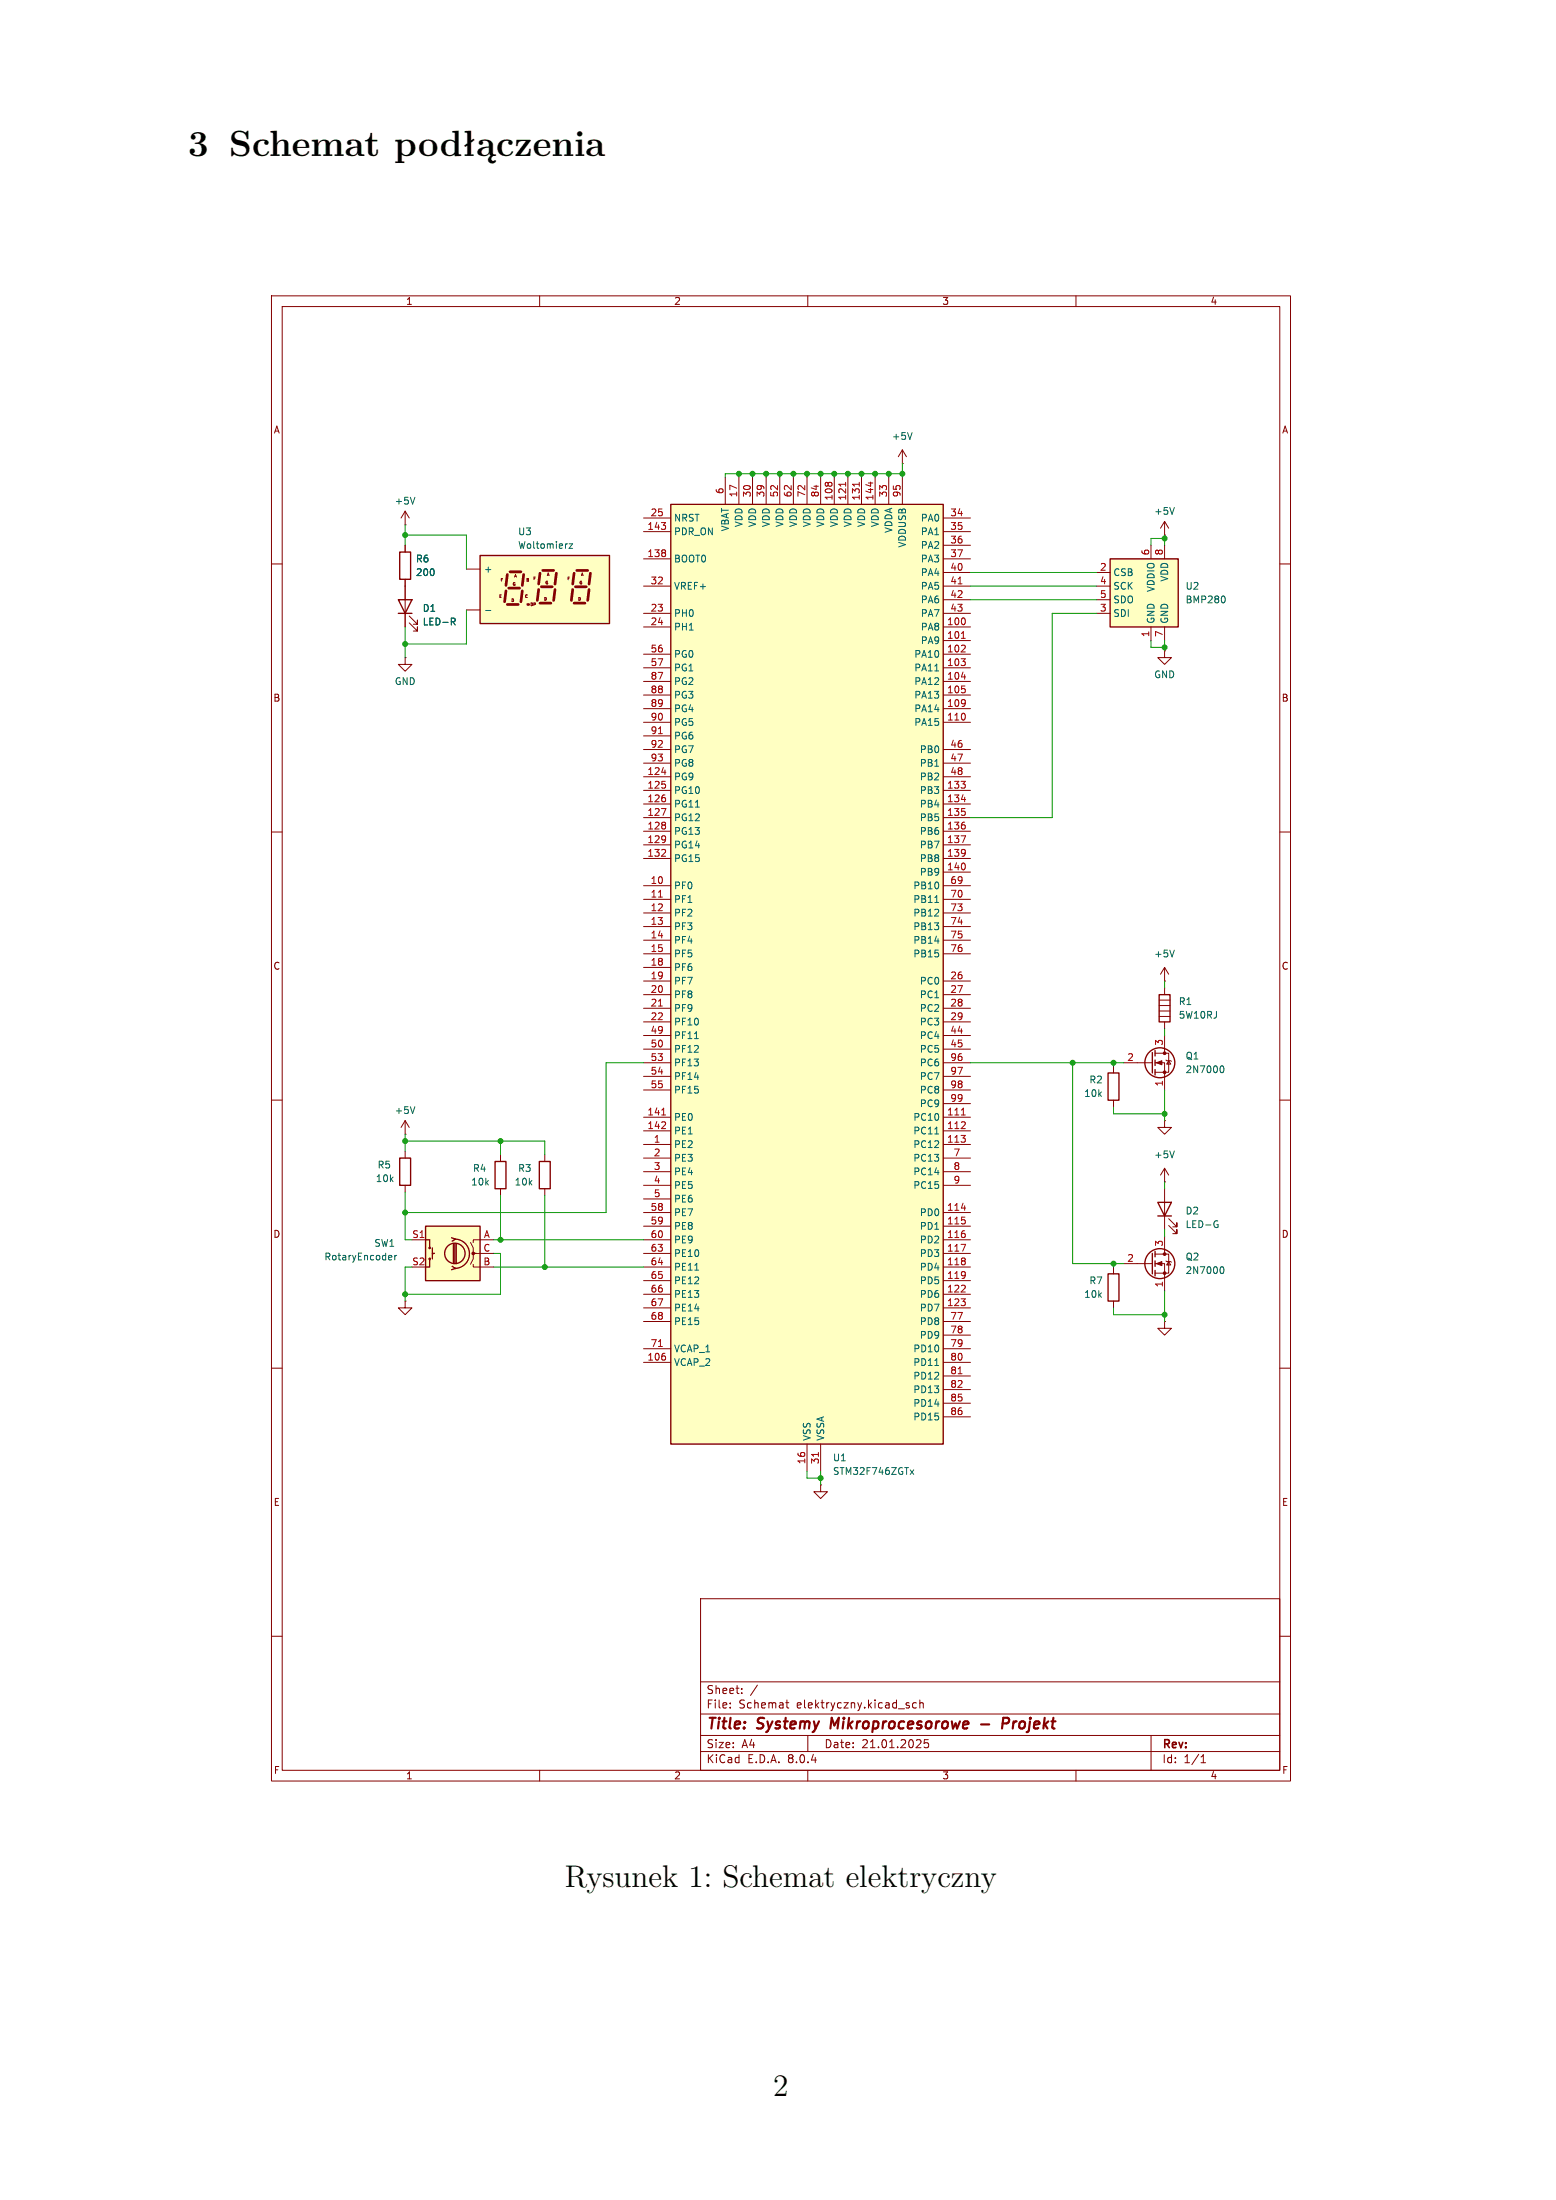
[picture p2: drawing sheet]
<svg xmlns="http://www.w3.org/2000/svg" width="210mm" height="297mm" viewBox="0 0 210 297" stroke-linecap="round" stroke-linejoin="round" font-family="sans-serif">
<g fill="none" stroke="#840000" stroke-width=".13">
<path d="M36.6 39.9h137.6v200.5h-137.6zM72.8 39.9v1.5M109 39.9v1.5M145.2 39.9v1.5M38.1 41.4h134.6v197.6h-134.6zM36.6 76.1h1.5M54.7 70.9h.1M54.7 69v1.9M54.7 69l-.6 .9M54.7 69l.5 .9M172.7 76.1h1.5M54.7 88.8v.9h.9l-.9 .9-.9-.9h.9"/>
<path d="M54.7 88.8h.1M36.6 112.3h1.5M172.7 112.3h1.5M36.6 148.5h1.5M54.7 153.1h.1M54.7 151.3l.5 .9M54.7 151.3v1.8M54.7 151.3l-.6 .9M172.7 148.5h1.5M54.7 175.6v1h-.9l.9 .9 .9-.9h-.9M54.7 175.6h.1M36.6 184.7h1.5"/>
<path d="M172.7 184.7h1.5M94.5 215.8h78.2v23.2h-78.2zM36.6 220.9h1.5M72.8 239v1.4M94.5 236.5h78.2M94.5 234.3h78.2M94.5 231.4h78.2M94.5 227h78.2M98.6 230.5v.1M98.6 229.9v.1M100.1 228.5v.1M100.1 228v.1"/>
<path d="M102.2 227.5l-.9 1.4M106 229.9h.5M106.2 229.5v.9l.3 .2M109 239v1.4M109 234.3v2.2M122.6 230.2l.1 .2-.1 .2M122.6 229.9h.1M123.7 229.9h-.3l-.2 .2 .1 .4h.4M124.1 230l.2-.1h.3v.7M124.1 229.5v1.1M124.8 234.9l-.1 .5 .2-.1h.3l.1 .4-.2 .2-.4-.1M145.2 239v1.4"/>
<path d="M155.4 234.3v4.7M162.1 238h.6M162.1 237.2l.3-.3v1.1M172.7 220.9h1.5"/>
</g>
<path d="M112.2 231.9l-.1 1.4M132.4 232.8h1.1M135.3 232.7h.6a.4 .4 0 0 0 .3-.4 .4 .4 0 0 0-.2-.4h-.6l-.2 1.4" fill="none" stroke="#840000" stroke-width=".29"/>
<path d="M56 67.1l-.3 1M56 149.4l-.3 .9" fill="none" stroke="#006464" stroke-width=".13"/>
<path d="M64.8 75h17.5v9.2h-17.5z" fill="#ffffc2"/>
<path d="M64.8 75h17.5v9.2h-17.5z" fill="none" stroke="#840000" stroke-width=".18"/>
<path d="M68.3 79.8l-.2 1.4M68.5 77.6l-.2 1.4M68.7 79.4h1.4M68.8 77.2h1.5M70.5 79.8l-.2 1.4M70.7 77.6l-.2 1.4M68.5 81.6h1.4" fill="none" stroke="#840000" stroke-width=".37"/>
<circle cx="71.2" cy="81.6" r=".18" fill="#840000"/>
<g fill="none" stroke="#840000" stroke-width=".37">
<path d="M72.7 79.6l-.2 1.5M72.9 77.4l-.2 1.4M73.1 79.2h1.4M73.2 77h1.5M74.9 79.6l-.2 1.5M75.1 77.4l-.2 1.4M77.3 79.6l-.2 1.5M77.5 77.4l-.2 1.4M77.7 79.2h1.4M77.8 77h1.5M79.5 79.6l-.2 1.5M79.7 77.4l-.2 1.4"/>
<path d="M72.9 81.4h1.5M77.5 81.4h1.4"/>
</g>
<g fill="none" stroke="#840000" stroke-width=".13">
<path d="M54.7 73.6v.9M54.7 78.2v.9M63 76.8h1.8M67.8 78.1h-.1v.4M69.4 77.9l.2-.4 .1 .4M71.3 78.1h-.2v.4M72.3 77.9h-.2v.4M73.9 77.7l.1-.3 .1 .3M76.8 77.9h-.1v.4M78.5 77.7l.1-.3 .1 .3M63 82.3h1.8M67.6 80.3h-.1v.4"/>
<path d="M69.2 80.9h-.1v.3M71.8 81.4h-.1v.4M72.2 81.4h-.2v.4M73.7 80.7h-.2v.3M78.3 80.7h-.2v.3"/>
</g>
<path d="M76.8 73.4h.5l-.5 .6h.5M65.5 82.4h.7" fill="none" stroke="#006464" stroke-width=".13"/>
<path d="M53.9 74.5h1.5v3.7h-1.5z" fill="none" stroke="#840000" stroke-width=".18"/>
<path d="M90.5 68.1h36.8v126.8h-36.8z" fill="#ffffc2"/>
<path d="M90.5 68.1h36.8v126.8h-36.8z" fill="none" stroke="#840000" stroke-width=".18"/>
<g fill="none" stroke="#840000" stroke-width=".13">
<path d="M86.9 75.4h3.6M86.9 71.8h3.6M86.9 69.9h3.6M86.9 79.1h3.6M97.9 64.4v3.7M99.7 64.4v3.7M101.6 64.4v3.7M103.4 64.4v3.7M105.2 64.4v3.7M107.1 64.4v3.7M108.9 64.4v3.7M110.8 64.4v3.7"/>
<path d="M112.6 64.4v3.7M114.4 64.4v3.7M116.3 64.4v3.7M118.1 64.4v3.7M119.9 64.4v3.7M121.8 64.4v3.7M127.3 75.4h3.7M127.3 71.8h3.7M127.3 69.9h3.7M127.3 79.1h3.7M127.3 73.6h3.7M127.3 77.3h3.7"/>
<path d="M86.9 84.6h3.6M86.9 88.3h3.6M86.9 90.2h3.6M86.9 92h3.6M86.9 93.8h3.6M86.9 95.7h3.6M86.9 97.5h3.6M86.9 82.8h3.6M86.9 99.3h3.6M127.3 84.6h3.7M127.3 86.5h3.7M127.3 88.3h3.7"/>
<path d="M127.3 90.2h3.7M127.3 92h3.7M127.3 93.8h3.7M127.3 95.7h3.7M127.3 97.5h3.7M127.3 82.8h3.7M127.3 81h3.7M86.9 119.6h3.6M86.9 104.9h3.6M86.9 106.7h3.6M86.9 108.5h3.6M86.9 110.4h3.6"/>
<path d="M86.9 112.2h3.6M86.9 114.1h3.6M86.9 115.9h3.6M86.9 101.2h3.6M86.9 103h3.6M127.3 119.6h3.7M127.3 104.9h3.7M127.3 106.7h3.7M127.3 108.5h3.7M127.3 110.4h3.7M127.3 112.2h3.7M127.3 114.1h3.7"/>
<path d="M127.3 115.9h3.7M127.3 117.7h3.7M127.3 101.2h3.7M127.3 103h3.7M86.9 121.4h3.6M86.9 123.2h3.6M86.9 125.1h3.6M86.9 126.9h3.6M86.9 128.8h3.6M86.9 130.6h3.6M86.9 132.4h3.6M86.9 134.3h3.6"/>
<path d="M86.9 136.1h3.6M86.9 138h3.6M86.9 139.8h3.6M127.3 121.4h3.7M127.3 123.2h3.7M127.3 125.1h3.7M127.3 126.9h3.7M127.3 128.8h3.7M127.3 132.4h3.7M127.3 134.3h3.7M127.3 136.1h3.7M127.3 138h3.7"/>
<path d="M127.3 139.8h3.7M86.9 154.5h3.6M86.9 150.8h3.6M86.9 152.7h3.6M86.9 156.3h3.6M86.9 158.2h3.6M86.9 141.6h3.6M86.9 143.5h3.6M86.9 145.3h3.6M86.9 147.1h3.6M127.3 154.5h3.7M127.3 150.8h3.7"/>
<path d="M127.3 152.7h3.7M127.3 156.3h3.7M127.3 158.2h3.7M127.3 141.6h3.7M127.3 143.5h3.7M127.3 145.3h3.7M127.3 147.1h3.7M127.3 149h3.7M86.9 163.7h3.6M86.9 165.5h3.6M86.9 167.4h3.6M86.9 169.2h3.6"/>
<path d="M86.9 171h3.6M86.9 172.9h3.6M86.9 174.7h3.6M86.9 176.6h3.6M86.9 160h3.6M86.9 161.9h3.6M86.9 178.4h3.6M127.3 163.7h3.7M127.3 165.5h3.7M127.3 167.4h3.7M127.3 169.2h3.7M127.3 171h3.7"/>
<path d="M127.3 172.9h3.7M127.3 174.7h3.7M127.3 176.6h3.7M127.3 160h3.7M127.3 178.4h3.7M86.9 183.9h3.6M86.9 182.1h3.6M108.9 194.9v3.7M110.8 194.9v3.7M127.3 183.9h3.7M127.3 182.1h3.7M127.3 180.2h3.7"/>
<path d="M127.3 185.8h3.7M127.3 187.6h3.7M127.3 189.4h3.7M127.3 191.3h3.7"/>
</g>
<g fill="none" stroke="#a90000" stroke-width=".13">
<path d="M114.1 65.1v.5M116 65.1v.5M117.5 65.1v.5M129.3 78.8h.5M88.9 99h.5M129.7 88h.6M129.8 86.2h.5M129.8 91.4h.5M130.2 87.2v.3M89.3 109.2h.6l-.4 .9M89.3 115.6h.5M89.3 104.3h.6"/>
<path d="M89.8 114.8v.3M129.7 112.8h.6l-.4 1M129.8 107.9h.5M88.9 121.1h.5M88.9 135.8h.5M89.3 152.4h.5M89.3 150.5h.5M89.8 151.5v.3M129.7 152.4h.6M129.8 150.5h.5M130.2 151.5v.3M129.7 168h.6l-.4 .9"/>
<path d="M129.7 174.4h.6M129.8 163.1h.5M130.2 173.6v.3M88.9 181.8h.5M110.5 196.1v.5M129.3 185.5h.5"/>
</g>
<path d="M126.2 90.6h.5M93.9 109h.5M126.2 121.8h.5M93.7 140.2h.6M126.2 153.1h.5M93.8 171.5h.5M122.8 198.4l.5 .6M123.3 198.4l-.5 .6M126.2 184.3h.5" fill="none" stroke="#006464" stroke-width=".13"/>
<path d="M57.4 165.5h7.4v7.4h-7.4z" fill="#ffffc2"/>
<g fill="none" stroke="#840000" stroke-width=".18">
<path d="M53.8 81h1.8l-.9 1.8zM53.8 82.8h1.8M53.9 156.3h1.5v3.7h-1.5zM66.8 156.8h1.5v3.7h-1.5zM57.4 165.5h7.4v7.4h-7.4zM57.4 167.4h.6v1.1M58 169.9v1.1h-.6M58.4 169.2h.2M58.4 168.5v1.4M60.9 167.1l.6 .2-.5 .3M61 171l.5 .2-.6 .2M61.2 167.9v2.6"/>
<path d="M61.4 167.3a1.98 1.98 0 0 1 2 2 1.98 1.98 0 0 1-2 1.9M61.4 167.9v2.6M61.6 167.9v2.6"/>
<circle cx="58" cy="169.9" r=".09"/>
<circle cx="58" cy="168.5" r=".09"/>
<circle cx="61.4" cy="169.2" r="1.38"/>
</g>
<circle cx="63.9" cy="169.2" r=".18" fill="#840000" stroke="#840000" stroke-width=".13"/>
<g fill="none" stroke="#840000" stroke-width=".13">
<path d="M54.7 79.1v5.5M121.8 62.6h.1M121.8 60.7l-.6 1M121.8 60.7v1.9M121.8 60.7l.5 1M157.2 72.2h.1M157.2 70.4l-.6 .9M157.2 70.4v1.8M157.2 70.4l.5 .9M55.2 84.1l1.1 1.1v-.6v.6h-.5M55.2 83.2l1.1 1.1v-.6v.6h-.5M157.2 87.9v.9h.9l-.9 .9-.9-.9h.9"/>
<path d="M157.2 87.9h.1M54.7 155.4v.9M67.5 155.9v.9M54.7 160v.9M55.6 167.4h1.8M63.5 167.7l.4 .8v.7h.3M63.9 170.7v.3h2.7M66.6 167.4h-2.7v.3M66.6 169.2h-2.7v.7l-.4 .8M67.5 160.5v.9M110.8 200.5v.9h.9l-.9 .9-1-.9h1M110.8 200.5h.1"/>
</g>
<path d="M123.1 58.4l-.3 .9M158.5 68.5l-.3 .9M60.9 83.5h.4l.1 .1-.1 .3h-.4M61.1 83.9l.3 .5M52.6 169.5h.2l.1 .2-.5 .1M52.8 170l-.2 .1M53.3 169.5v.6M53.5 169.5l-.2 .2" fill="none" stroke="#006464" stroke-width=".13"/>
<path d="M149.8 75.4h9.2v9.2h-9.2z" fill="#ffffc2"/>
<g fill="none" stroke="#840000" stroke-width=".18">
<path d="M149.8 75.4h9.2v9.2h-9.2zM156.4 134.3h1.5v3.7h-1.5zM72.8 156.8h1.5v3.7h-1.5zM149.5 144.9h1.5v3.6h-1.5zM155.5 142.1v2.8M155.9 141.8v.8M155.9 143.1v.7M155.9 144.4v.7M149.5 172h1.5v3.6h-1.5zM155.5 169.2v2.8M155.9 168.9v.8M155.9 170.2v.8"/>
<path d="M155.9 171.5v.7M156.3 162.3h1.8l-.9 1.9zM156.3 164.2h1.8"/>
<circle cx="156.5" cy="143.5" r="2.02"/>
<circle cx="156.5" cy="170.6" r="2.02"/>
</g>
<g fill="none" stroke="#840000" stroke-width=".13">
<path d="M54.7 73.6v.9M54.7 78.2v2.8M148 77.3h1.8M148 79.1h1.8M155.3 73.6v1.8M157.2 73.6v1.8M54.7 82.8v1.8M148 82.8h1.8M148 81h1.8M155.3 84.6v1.9M157.2 84.6v1.9M156.4 135h1.5"/>
<path d="M156.4 137.2h1.5M156.4 136.5h1.5M156.4 135.8h1.5M157.2 132.4h.1M157.2 130.6v1.8M157.2 133.4v.9M157.2 138v.9M157.2 139.8v2.4M157.2 130.6l-.6 .9M157.2 130.6l.5 .9M73.5 155.9v.9M150.3 143.9v1"/>
<path d="M150.3 148.5v.9M151.7 143.5h3.8M155.9 143.5h1.3v3.6M155.9 142.2h1.8v2.6h-1.8M157.2 159.6h.1M157.2 151.3v.9h.9l-.9 .9-.9-.9h.9M157.2 151.3h.1M157.2 157.7v1.9M157.2 157.7l-.6 .9M157.2 157.7l.5 .9M157.4 143.1l.7 .2M157.7 143.2l.3 .5h-.5z"/>
<path d="M73.5 160.5v.9M150.3 171v1M150.3 175.6v1M151.7 170.6h3.8M155.9 170.6h1.3v3.7M155.9 169.3h1.8v2.6h-1.8M157.2 178.4v.9h.9l-.9 .9-.9-.9h.9M157.2 178.4h.1M157.2 160.5v5.5M157.2 166.9v2.4M157.4 170.2l.7 .2M157.7 170.3l.3 .5h-.5z"/>
<path d="M157.7 165.4l1.1 1.1v-.5v.5h-.5M157.7 164.5l1.1 1.1v-.5v.5h-.5"/>
</g>
<path d="M60.9 83.5h.4l.1 .1-.1 .3h-.4M61.1 83.9l.3 .5M165.2 80.5l.2 .3-.2 .5M158.5 128.3l-.3 .9M158.5 155.4l-.3 .9M164.8 143.9h.1a.49 .49 0 0 1 .3 .5 .49 .49 0 0 1-.3 .4h-.1M164.1 164.8h.2M164.2 165.3h.2v.3l-.3 .1M164.8 171.1l.1-.1a.49 .49 0 0 1 .3 .5 .49 .49 0 0 1-.3 .4h-.1" fill="none" stroke="#006464" stroke-width=".13"/>
<g fill="#840000" stroke="#840000" stroke-width=".13">
<path d="M156.1 143.5l.7-.3v.5z"/>
<path d="M156.1 170.6l.7-.3v.6z"/>
<circle cx="157.2" cy="144.8" r=".18"/>
<circle cx="157.2" cy="142.2" r=".18"/>
<circle cx="157.2" cy="171.9" r=".18"/>
<circle cx="157.2" cy="169.3" r=".18"/>
</g>
<g fill="none" stroke="#009600" stroke-width=".13">
<path d="M54.7 70.9v2.7M54.7 72.2h8.3v4.6M99.7 64v.4M101.6 64v.4M103.4 64v.4M105.2 64v.4M107.1 64v.4M108.9 64v.4M110.8 64v.4M112.6 64v.4M114.4 64v.4M116.3 64v.4"/>
<path d="M118.1 64v.4M119.9 64v.4M121.8 64h-23.9v.4M121.8 62.6v1.8M131 79.1h17M131 77.3h17M157.2 72.7h-1.9v.9M157.2 72.2v1.4M54.7 84.6v4.2M63 82.3v4.6h-8.3M131 81h17M148 82.8h-6v27.6h-11"/>
<path d="M155.3 86.5v.9h1.9M157.2 86.5v1.4M157.2 132.4v1M157.2 138.9v.9M54.7 153.1v2.3M54.7 154h18.8v1.9M67.5 154v1.9M86.9 143.5h-5.1v20.2h-27.1M131 143.5h20.7M144.8 143.5v27.1h6.9M150.3 143.5v.4M150.3 149.4v1h6.9"/>
<path d="M157.2 147.1v4.2M157.2 159.6v.9M54.7 160.9v6.5h.9M55.6 171h-.9v4.6M66.6 171h20.3M66.6 169.2h.9v5.5h-12.8M66.6 167.4h20.3M67.5 161.4v6M73.5 161.4v9.6M150.3 170.6v.4M150.3 176.6v.9h6.9M157.2 166v.9"/>
<path d="M157.2 174.3v4.1M108.9 198.6v.9h1.9M110.8 198.6v1.9"/>
</g>
<g fill="#009600" stroke="#009600" stroke-width=".13">
<circle cx="54.7" cy="154" r=".33"/>
<circle cx="73.5" cy="171" r=".33"/>
<circle cx="67.5" cy="167.4" r=".33"/>
<circle cx="54.7" cy="163.7" r=".33"/>
<circle cx="54.7" cy="174.7" r=".33"/>
<circle cx="54.7" cy="86.9" r=".33"/>
<circle cx="54.7" cy="72.2" r=".33"/>
<circle cx="112.6" cy="64" r=".33"/>
<circle cx="105.2" cy="64" r=".33"/>
<circle cx="108.9" cy="64" r=".33"/>
<circle cx="107.1" cy="64" r=".33"/>
<circle cx="110.8" cy="64" r=".33"/>
<circle cx="103.4" cy="64" r=".33"/>
<circle cx="101.6" cy="64" r=".33"/>
<circle cx="99.7" cy="64" r=".33"/>
<circle cx="110.8" cy="199.5" r=".33"/>
<circle cx="157.2" cy="72.7" r=".33"/>
<circle cx="121.8" cy="64" r=".33"/>
<circle cx="114.4" cy="64" r=".33"/>
<circle cx="116.3" cy="64" r=".33"/>
<circle cx="119.9" cy="64" r=".33"/>
<circle cx="118.1" cy="64" r=".33"/>
<circle cx="157.2" cy="87.4" r=".33"/>
<circle cx="67.5" cy="154" r=".33"/>
<circle cx="150.3" cy="143.5" r=".33"/>
<circle cx="144.8" cy="143.5" r=".33"/>
<circle cx="157.2" cy="177.5" r=".33"/>
<circle cx="157.2" cy="150.4" r=".33"/>
<circle cx="150.3" cy="170.6" r=".33"/>
</g>
<text font-size="4.9" x="25.4" y="21">3 Schemat podłączenia</text>
<g font-size="4.2">
<text x="76.2" y="254.8">Rysunek 1: Schemat elektryczny</text>
<text x="104.4" y="282.9">2</text>
</g>
<g font-size="2" fill="#840000">
<text x="95.3" y="233.9">Title:</text>
<text x="102.3" y="233.9">Systemy</text>
<text x="112.7" y="233.9">Mikroprocesorowe</text>
<text x="137" y="233.9">Projekt</text>
</g>
<g font-size="1.5" fill="#840000">
<text x="95.3" y="230.8">File:</text>
<text x="95.3" y="228.8">Sheet:</text>
<text x="99.7" y="230.8">Schemat</text>
<text x="107.5" y="230.8">elektryczny.kicad_sch</text>
<text x="95.3" y="238.2">KiCad</text>
<text x="95.3" y="236.2">Size:</text>
<text x="100.1" y="236.2">A4</text>
<text x="100.9" y="238.2">E.D.A.</text>
<text x="106.4" y="238.2">8.0.4</text>
<text x="111.2" y="236.2">Date:</text>
<text x="116.3" y="236.2">21.01.2025</text>
<text x="156.8" y="236.3">Rev:</text>
<text x="156.8" y="238.2">Id:</text>
<text x="159.8" y="238.2">1/1</text>
</g>
<g font-size="1.3" fill="#840000">
<text x="54.7" y="41.3">1</text>
<text x="90.9" y="41.3">2</text>
<text x="127.1" y="41.3">3</text>
<text x="163.3" y="41.3">4</text>
<text x="36.9" y="58.7">A</text>
<text x="173" y="58.7">A</text>
<text x="36.8" y="94.9">B</text>
<text x="172.9" y="94.9">B</text>
<text x="36.8" y="131.1">C</text>
<text x="172.9" y="131.1">C</text>
<text x="36.8" y="167.2">D</text>
<text x="172.9" y="167.2">D</text>
<text x="36.9" y="203.4">E</text>
<text x="172.9" y="203.4">E</text>
<text x="36.9" y="239.6">F</text>
<text x="173" y="239.6">F</text>
<text x="54.7" y="240.4">1</text>
<text x="90.9" y="240.4">2</text>
<text x="127.1" y="240.4">3</text>
<text x="163.3" y="240.4">4</text>
</g>
<g font-size="1.3" fill="#006464">
<text x="120.3" y="59.5">+5V</text>
<text x="53.2" y="68.3">+5V</text>
<text x="90.9" y="70.6">NRST</text>
<text x="98.5" y="71.8" transform="rotate(-90 98.5 71.8)">VBAT</text>
<text x="100.3" y="71.2" transform="rotate(-90 100.3 71.2)">VDD</text>
<text x="102.2" y="71.2" transform="rotate(-90 102.2 71.2)">VDD</text>
<text x="104" y="71.2" transform="rotate(-90 104 71.2)">VDD</text>
<text x="105.9" y="71.2" transform="rotate(-90 105.9 71.2)">VDD</text>
<text x="107.7" y="71.2" transform="rotate(-90 107.7 71.2)">VDD</text>
<text x="109.5" y="71.2" transform="rotate(-90 109.5 71.2)">VDD</text>
<text x="111.4" y="71.2" transform="rotate(-90 111.4 71.2)">VDD</text>
<text x="113.2" y="71.2" transform="rotate(-90 113.2 71.2)">VDD</text>
<text x="115.1" y="71.2" transform="rotate(-90 115.1 71.2)">VDD</text>
<text x="116.9" y="71.2" transform="rotate(-90 116.9 71.2)">VDD</text>
<text x="118.7" y="71.2" transform="rotate(-90 118.7 71.2)">VDD</text>
<text x="124.2" y="70.6">PA0</text>
<text x="155.7" y="69.6">+5V</text>
<text x="56.1" y="76.1">R6</text>
<text x="56.1" y="77.9">200</text>
<text x="65.3" y="77.5">+</text>
<text x="69.9" y="74.2">Woltomierz</text>
<text x="69.9" y="72.4">U3</text>
<text x="90.9" y="76.1">BOOT0</text>
<text x="90.9" y="72.4">PDR_ON</text>
<text x="120.6" y="72" transform="rotate(-90 120.6 72)">VDDA</text>
<text x="122.4" y="74" transform="rotate(-90 122.4 74)">VDDUSB</text>
<text x="124.2" y="72.4">PA1</text>
<text x="124.2" y="74.2">PA2</text>
<text x="124.2" y="76.1">PA3</text>
<text x="124.2" y="77.9">PA4</text>
<text x="150.2" y="77.9">CSB</text>
<text x="57" y="82.7">D1</text>
<text x="90.9" y="83.4">PH0</text>
<text x="90.9" y="79.7">VREF+</text>
<text x="124.2" y="79.7">PA5</text>
<text x="124.2" y="81.6">PA6</text>
<text x="124.2" y="83.4">PA7</text>
<text x="150.2" y="83.4">SDI</text>
<text x="150.2" y="79.7">SCK</text>
<text x="150.2" y="81.6">SDO</text>
<text x="156" y="80" transform="rotate(-90 156 80)">VDDIO</text>
<text x="157.8" y="78.6" transform="rotate(-90 157.8 78.6)">VDD</text>
<text x="159.9" y="81.6">BMP280</text>
<text x="159.9" y="79.7">U2</text>
<text x="57" y="84.6">LED-R</text>
<text x="90.9" y="85.3">PH1</text>
<text x="90.9" y="88.9">PG0</text>
<text x="123.3" y="88.9">PA10</text>
<text x="124.2" y="85.3">PA8</text>
<text x="124.2" y="87.1">PA9</text>
<text x="156" y="84.3" transform="rotate(-90 156 84.3)">GND</text>
<text x="157.8" y="84.3" transform="rotate(-90 157.8 84.3)">GND</text>
<text x="53.2" y="92.6">GND</text>
<text x="90.9" y="90.8">PG1</text>
<text x="90.9" y="92.6">PG2</text>
<text x="90.9" y="94.5">PG3</text>
<text x="123.3" y="90.8">PA11</text>
<text x="123.3" y="92.6">PA12</text>
<text x="123.3" y="94.5">PA13</text>
<text x="155.7" y="91.7">GND</text>
<text x="90.9" y="96.3">PG4</text>
<text x="90.9" y="98.1">PG5</text>
<text x="90.9" y="100">PG6</text>
<text x="90.9" y="101.8">PG7</text>
<text x="123.3" y="96.3">PA14</text>
<text x="123.3" y="98.1">PA15</text>
<text x="124.1" y="101.8">PB0</text>
<text x="90.9" y="105.5">PG9</text>
<text x="90.9" y="107.3">PG10</text>
<text x="90.9" y="103.6">PG8</text>
<text x="124.1" y="107.3">PB3</text>
<text x="124.1" y="103.6">PB1</text>
<text x="124.1" y="105.5">PB2</text>
<text x="90.9" y="109.2">PG11</text>
<text x="90.9" y="111">PG12</text>
<text x="90.9" y="112.8">PG13</text>
<text x="124.1" y="109.2">PB4</text>
<text x="124.1" y="111">PB5</text>
<text x="124.1" y="112.8">PB6</text>
<text x="90.9" y="114.7">PG14</text>
<text x="90.9" y="116.5">PG15</text>
<text x="124.1" y="114.7">PB7</text>
<text x="124.1" y="116.5">PB8</text>
<text x="124.1" y="118.4">PB9</text>
<text x="90.9" y="120.2">PF0</text>
<text x="90.9" y="122">PF1</text>
<text x="90.9" y="123.9">PF2</text>
<text x="90.9" y="125.7">PF3</text>
<text x="123.2" y="120.2">PB10</text>
<text x="123.2" y="122">PB11</text>
<text x="123.2" y="123.9">PB12</text>
<text x="123.2" y="125.7">PB13</text>
<text x="90.9" y="127.6">PF4</text>
<text x="90.9" y="129.4">PF5</text>
<text x="90.9" y="131.2">PF6</text>
<text x="123.2" y="127.6">PB14</text>
<text x="123.2" y="129.4">PB15</text>
<text x="155.7" y="129.4">+5V</text>
<text x="90.9" y="133.1">PF7</text>
<text x="90.9" y="134.9">PF8</text>
<text x="90.9" y="136.7">PF9</text>
<text x="124.1" y="133.1">PC0</text>
<text x="124.1" y="134.9">PC1</text>
<text x="124.1" y="136.7">PC2</text>
<text x="159" y="135.8">R1</text>
<text x="159" y="137.7">5W10RJ</text>
<text x="90.9" y="138.6">PF10</text>
<text x="90.9" y="140.4">PF11</text>
<text x="90.9" y="142.3">PF12</text>
<text x="124.1" y="138.6">PC3</text>
<text x="124.1" y="140.4">PC4</text>
<text x="124.1" y="142.3">PC5</text>
<text x="159.9" y="143.2">Q1</text>
<text x="90.9" y="144.1">PF13</text>
<text x="90.9" y="145.9">PF14</text>
<text x="90.9" y="147.8">PF15</text>
<text x="124.1" y="144.1">PC6</text>
<text x="124.1" y="145.9">PC7</text>
<text x="124.1" y="147.8">PC8</text>
<text x="124.1" y="149.6">PC9</text>
<text x="146.3" y="148.2">10k</text>
<text x="147" y="146.4">R2</text>
<text x="159.9" y="145">2N7000</text>
<text x="53.2" y="150.5">+5V</text>
<text x="90.9" y="155.1">PE2</text>
<text x="90.9" y="151.5">PE0</text>
<text x="90.9" y="153.3">PE1</text>
<text x="123.2" y="151.5">PC10</text>
<text x="123.2" y="153.3">PC11</text>
<text x="123.2" y="155.1">PC12</text>
<text x="50.7" y="159.7">10k</text>
<text x="50.9" y="157.9">R5</text>
<text x="63.5" y="160.2">10k</text>
<text x="63.8" y="158.3">R4</text>
<text x="69.4" y="160.2">10k</text>
<text x="69.9" y="158.3">R3</text>
<text x="90.9" y="157">PE3</text>
<text x="90.9" y="158.8">PE4</text>
<text x="90.9" y="160.6">PE5</text>
<text x="123.2" y="157">PC13</text>
<text x="123.2" y="158.8">PC14</text>
<text x="123.2" y="160.6">PC15</text>
<text x="155.7" y="156.5">+5V</text>
<text x="90.9" y="162.5">PE6</text>
<text x="90.9" y="164.3">PE7</text>
<text x="90.9" y="166.2">PE8</text>
<text x="90.9" y="168">PE9</text>
<text x="124.1" y="164.3">PD0</text>
<text x="124.1" y="166.2">PD1</text>
<text x="124.1" y="168">PD2</text>
<text x="159.9" y="164.1">D2</text>
<text x="159.9" y="165.9">LED-G</text>
<text x="43.7" y="170.3">RotaryEncoder</text>
<text x="50.4" y="168.5">SW1</text>
<text x="90.9" y="169.8">PE10</text>
<text x="90.9" y="171.7">PE11</text>
<text x="90.9" y="173.5">PE12</text>
<text x="124.1" y="169.8">PD3</text>
<text x="124.1" y="171.7">PD4</text>
<text x="124.1" y="173.5">PD5</text>
<text x="147" y="173.5">R7</text>
<text x="159.9" y="170.3">Q2</text>
<text x="159.9" y="172.1">2N7000</text>
<text x="90.9" y="175.4">PE13</text>
<text x="90.9" y="177.2">PE14</text>
<text x="90.9" y="179">PE15</text>
<text x="124.1" y="175.4">PD6</text>
<text x="124.1" y="177.2">PD7</text>
<text x="124.1" y="179">PD8</text>
<text x="146.3" y="175.4">10k</text>
<text x="90.9" y="184.5">VCAP_2</text>
<text x="90.9" y="182.7">VCAP_1</text>
<text x="123.2" y="182.7">PD10</text>
<text x="123.2" y="184.5">PD11</text>
<text x="124.1" y="180.9">PD9</text>
<text x="123.2" y="186.4">PD12</text>
<text x="123.2" y="188.2">PD13</text>
<text x="123.2" y="190.1">PD14</text>
<text x="123.2" y="191.9">PD15</text>
<text x="109.5" y="194.6" transform="rotate(-90 109.5 194.6)">VSS</text>
<text x="111.4" y="194.6" transform="rotate(-90 111.4 194.6)">VSSA</text>
<text x="112.3" y="197.4">U1</text>
<text x="112.3" y="199.3">STM32F746ZGTx</text>
</g>
<g font-size="1.3" fill="#a90000">
<text x="87.3" y="71.6">143</text>
<text x="87.7" y="69.7">25</text>
<text x="97.7" y="66.8" transform="rotate(-90 97.7 66.8)">6</text>
<text x="99.5" y="67.2" transform="rotate(-90 99.5 67.2)">17</text>
<text x="101.4" y="67.2" transform="rotate(-90 101.4 67.2)">30</text>
<text x="103.2" y="67.2" transform="rotate(-90 103.2 67.2)">39</text>
<text x="105.1" y="67.2" transform="rotate(-90 105.1 67.2)">52</text>
<text x="106.9" y="67.2" transform="rotate(-90 106.9 67.2)">62</text>
<text x="108.7" y="67.2" transform="rotate(-90 108.7 67.2)">72</text>
<text x="110.6" y="67.2" transform="rotate(-90 110.6 67.2)">84</text>
<text x="112.4" y="67.6" transform="rotate(-90 112.4 67.6)">108</text>
<text x="114.2" y="67.6" transform="rotate(-90 114.2 67.6)">121</text>
<text x="116.1" y="67.6" transform="rotate(-90 116.1 67.6)">131</text>
<text x="117.9" y="67.6" transform="rotate(-90 117.9 67.6)">144</text>
<text x="119.8" y="67.2" transform="rotate(-90 119.8 67.2)">33</text>
<text x="121.6" y="67.2" transform="rotate(-90 121.6 67.2)">95</text>
<text x="128.2" y="69.7">34</text>
<text x="128.2" y="71.6">35</text>
<text x="87.3" y="75.3">138</text>
<text x="128.2" y="73.4">36</text>
<text x="128.2" y="75.3">37</text>
<text x="128.2" y="77.1">40</text>
<text x="148.4" y="77.1">2</text>
<text x="155.2" y="75" transform="rotate(-90 155.2 75)">6</text>
<text x="157" y="75" transform="rotate(-90 157 75)">8</text>
<text x="87.7" y="82.6">23</text>
<text x="87.7" y="78.9">32</text>
<text x="128.2" y="78.9">41</text>
<text x="128.2" y="80.8">42</text>
<text x="128.2" y="82.6">43</text>
<text x="148.4" y="82.6">3</text>
<text x="148.4" y="78.9">4</text>
<text x="148.4" y="80.8">5</text>
<text x="87.7" y="84.5">24</text>
<text x="87.7" y="88.1">56</text>
<text x="87.7" y="90">57</text>
<text x="127.8" y="84.5">100</text>
<text x="127.8" y="86.3">101</text>
<text x="127.8" y="88.1">102</text>
<text x="127.8" y="90">103</text>
<text x="155.2" y="86.1" transform="rotate(-90 155.2 86.1)">1</text>
<text x="157" y="86.1" transform="rotate(-90 157 86.1)">7</text>
<text x="87.7" y="91.8">87</text>
<text x="87.7" y="93.6">88</text>
<text x="87.7" y="95.5">89</text>
<text x="127.8" y="91.8">104</text>
<text x="127.8" y="93.6">105</text>
<text x="127.8" y="95.5">109</text>
<text x="87.7" y="97.3">90</text>
<text x="87.7" y="99.2">91</text>
<text x="87.7" y="101">92</text>
<text x="127.8" y="97.3">110</text>
<text x="128.2" y="101">46</text>
<text x="87.3" y="104.7">124</text>
<text x="87.3" y="106.5">125</text>
<text x="87.7" y="102.8">93</text>
<text x="127.8" y="106.5">133</text>
<text x="128.2" y="102.8">47</text>
<text x="128.2" y="104.7">48</text>
<text x="87.3" y="108.4">126</text>
<text x="87.3" y="110.2">127</text>
<text x="87.3" y="112">128</text>
<text x="87.3" y="113.9">129</text>
<text x="127.8" y="108.4">134</text>
<text x="127.8" y="110.2">135</text>
<text x="127.8" y="112">136</text>
<text x="127.8" y="113.9">137</text>
<text x="87.3" y="115.7">132</text>
<text x="87.7" y="119.4">10</text>
<text x="127.8" y="115.7">139</text>
<text x="127.8" y="117.5">140</text>
<text x="128.2" y="119.4">69</text>
<text x="87.7" y="121.2">11</text>
<text x="87.7" y="123.1">12</text>
<text x="87.7" y="124.9">13</text>
<text x="128.2" y="121.2">70</text>
<text x="128.2" y="123.1">73</text>
<text x="128.2" y="124.9">74</text>
<text x="87.7" y="126.7">14</text>
<text x="87.7" y="128.6">15</text>
<text x="87.7" y="130.4">18</text>
<text x="128.2" y="126.7">75</text>
<text x="128.2" y="128.6">76</text>
<text x="87.7" y="132.3">19</text>
<text x="87.7" y="134.1">20</text>
<text x="87.7" y="135.9">21</text>
<text x="87.7" y="137.8">22</text>
<text x="128.2" y="132.3">26</text>
<text x="128.2" y="134.1">27</text>
<text x="128.2" y="135.9">28</text>
<text x="128.2" y="137.8">29</text>
<text x="87.7" y="139.6">49</text>
<text x="87.7" y="141.4">50</text>
<text x="87.7" y="143.3">53</text>
<text x="128.2" y="139.6">44</text>
<text x="128.2" y="141.4">45</text>
<text x="128.2" y="143.3">96</text>
<text x="152.1" y="143.3">2</text>
<text x="157" y="141.2" transform="rotate(-90 157 141.2)">3</text>
<text x="87.7" y="145.1">54</text>
<text x="87.7" y="147">55</text>
<text x="128.2" y="145.1">97</text>
<text x="128.2" y="147">98</text>
<text x="128.2" y="148.8">99</text>
<text x="157" y="146.7" transform="rotate(-90 157 146.7)">1</text>
<text x="87.3" y="150.6">141</text>
<text x="87.3" y="152.5">142</text>
<text x="88.2" y="154.3">1</text>
<text x="127.8" y="150.6">111</text>
<text x="127.8" y="152.5">112</text>
<text x="127.8" y="154.3">113</text>
<text x="88.2" y="156.2">2</text>
<text x="88.2" y="158">3</text>
<text x="88.2" y="159.8">4</text>
<text x="88.2" y="161.7">5</text>
<text x="128.6" y="156.2">7</text>
<text x="128.6" y="158">8</text>
<text x="128.6" y="159.8">9</text>
<text x="55.6" y="167.2">S1</text>
<text x="65.2" y="167.2">A</text>
<text x="87.7" y="163.5">58</text>
<text x="87.7" y="165.4">59</text>
<text x="87.7" y="167.2">60</text>
<text x="127.8" y="163.5">114</text>
<text x="127.8" y="165.4">115</text>
<text x="127.8" y="167.2">116</text>
<text x="55.6" y="170.9">S2</text>
<text x="65.2" y="170.9">B</text>
<text x="65.2" y="169">C</text>
<text x="87.7" y="169">63</text>
<text x="87.7" y="170.9">64</text>
<text x="87.7" y="172.7">65</text>
<text x="127.8" y="169">117</text>
<text x="127.8" y="170.9">118</text>
<text x="127.8" y="172.7">119</text>
<text x="152.1" y="170.4">2</text>
<text x="157" y="173.9" transform="rotate(-90 157 173.9)">1</text>
<text x="157" y="168.3" transform="rotate(-90 157 168.3)">3</text>
<text x="87.7" y="174.5">66</text>
<text x="87.7" y="176.4">67</text>
<text x="87.7" y="178.2">68</text>
<text x="127.8" y="174.5">122</text>
<text x="127.8" y="176.4">123</text>
<text x="128.2" y="178.2">77</text>
<text x="87.3" y="183.7">106</text>
<text x="87.7" y="181.9">71</text>
<text x="128.2" y="180.1">78</text>
<text x="128.2" y="181.9">79</text>
<text x="128.2" y="183.7">80</text>
<text x="128.2" y="185.6">81</text>
<text x="128.2" y="187.4">82</text>
<text x="128.2" y="189.3">85</text>
<text x="128.2" y="191.1">86</text>
<text x="108.7" y="197.7" transform="rotate(-90 108.7 197.7)">16</text>
<text x="110.6" y="197.7" transform="rotate(-90 110.6 197.7)">31</text>
</g>
<g font-size=".5" fill="#840000">
<text x="73.7" y="77.9">A</text>
<text x="78.3" y="77.9">A</text>
<text x="67.3" y="80.9">E</text>
<text x="67.4" y="78.6">F</text>
<text x="68.9" y="81.4">D</text>
<text x="69.1" y="79.2">G</text>
<text x="69.3" y="78.1">A</text>
<text x="70.7" y="80.9">C</text>
<text x="70.9" y="78.6">B</text>
<text x="71.5" y="82">DP</text>
<text x="71.9" y="78.5">F</text>
<text x="73.3" y="81.2">D</text>
<text x="73.5" y="79">G</text>
<text x="76.5" y="78.5">F</text>
<text x="77.9" y="81.2">D</text>
<text x="78.1" y="79">G</text>
</g>
</svg>
